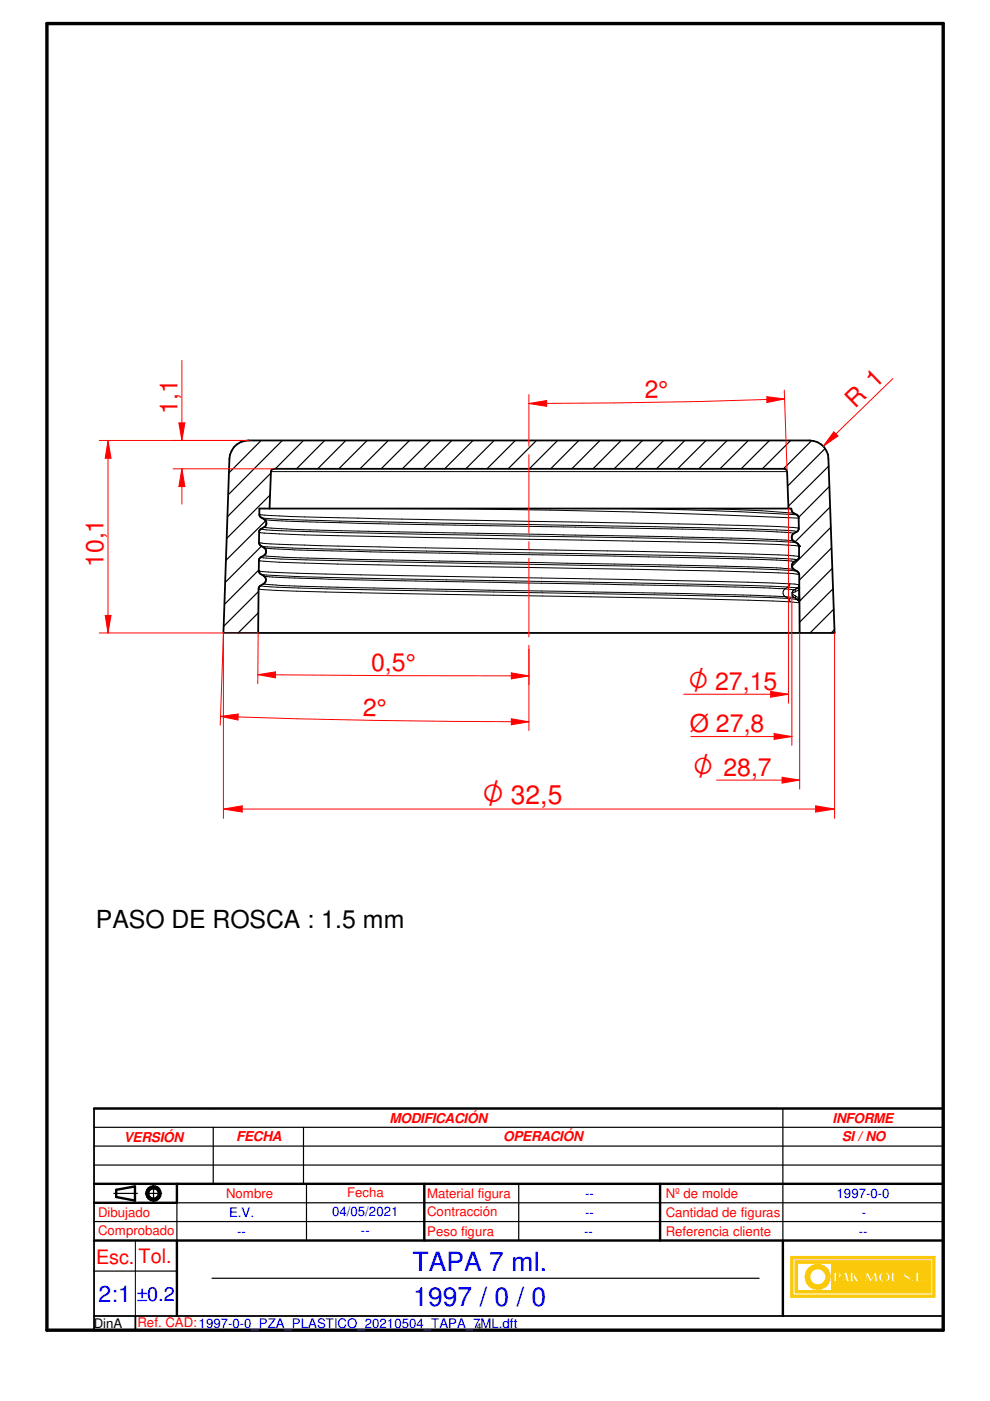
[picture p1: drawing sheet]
<svg xmlns="http://www.w3.org/2000/svg" width="210mm" height="297mm" viewBox="0 0 210 297" stroke-linecap="round" stroke-linejoin="round" font-family="sans-serif">
<path d="M9.9 5h190.1v277h-190.1z" fill="none" stroke="#000" stroke-width=".72"/>
<g fill="none" stroke="#000" stroke-width=".51">
<path d="M19.9 255h17.6M19.9 251h180.1M24.6 252.3v1.5M28.6 251.5v3.1M140 251v12M19.9 263h180.1M166 263v16"/>
<circle cx="32.5" cy="253" r="1.5"/>
<circle cx="32.6" cy="253" r="1.14"/>
</g>
<path d="M19.9 235v47h180.1v-47M19.9 279h180.1M28.7 279v3" fill="none" stroke="#000" stroke-width=".38"/>
<g fill="none" stroke="#000" stroke-width=".25">
<path d="M45.2 239v12M64.3 239v12M166 235v28M19.9 247h180.1M19.9 259h180.1M24.1 253h5M30.8 253h3.5M32.6 251.3v3.5M37.5 255v8M65 251v12M110 251v12M19.9 269.5h17.6"/>
<path d="M45 271h116"/>
</g>
<g fill="#faca0a">
<path d="M167.7 266.4v8.6h30.5v-8.6zM168.1 266.9h29.7v7.7h-29.7z" fill-rule="evenodd"/>
<path d="M168.6 267.3v6.8h28.7v-6.8zM193.1 271.5a.3 .3 0 0 1 .6 0 .3 .3 0 0 1-.6 0zM194.2 269.7h.6v1.9h.8v.2h-1.4zM195.9 271.4l.4-.1v.4l-.3 .1zM169.1 267.8h7.2v5.8h-7.2zM176.8 269.7h.8a.61 .61 0 0 1 .8 .5 .61 .61 0 0 1-.6 .7h-.4v.9h-.6zM179 269.7h.5l.6 2.1h-.6l-.1-.4h-.6l-.2 .4h-.2zM180.3 269.7h.5v.9l.8-.9h.3l-.5 .7 .7 1.4h-.7l-.5-.9-.1 .9h-.5zM182.2 270.6h.8v.2h-.8zM183.7 269.7h.3l.7 1.4 .8-1.4h.3l.3 2.1h-.6l-.1-1.2-.7 1.2h-.2l-.6-1.2-.2 1.2h-.4zM186.4 270.2a1.19 1.19 0 0 1 1.7-.4 1.19 1.19 0 0 1 .3 1.7 1.2 1.2 0 0 1-1.5 .2 1.2 1.2 0 0 1-.5-1.5zM189 269.7h.6v1.9h.8v.2h-1.4zM191.6 270a.73 .73 0 0 1 .8-.3 .73 .73 0 0 1 .6 .6l-.3 .1a.35 .35 0 0 0-.3-.5 .35 .35 0 0 0-.4 .4l.3 .1a.74 .74 0 0 1 .6 1.1 .74 .74 0 0 1-1.2 .1l-.1-.5h.2v.3a.35 .35 0 0 0 .5 .2 .35 .35 0 0 0 .1-.5 .88 .88 0 0 1-.8-1.1z" fill-rule="evenodd"/>
</g>
<g fill="none" stroke="#faca0a" stroke-width=".25">
<path d="M176.8 269.7h.8a.63 .63 0 0 1 .7 .3 .63 .63 0 0 1 0 .8l-.9 .1v.9h-.6zM179 269.7h.5l.6 2.1h-.6l-.1-.4h-.6l-.2 .4h-.2zM180.3 269.7h.5v.9l.8-.9h.3l-.5 .7 .7 1.4h-.7l-.5-.9-.1 .9h-.5zM183.7 269.7h.3l.7 1.4 .8-1.4h.3l.3 2.1h-.6l-.1-1.2-.7 1.2h-.2l-.6-1.2-.2 1.2h-.4zM186.4 270.2a1.19 1.19 0 0 1 1.7-.4 1.19 1.19 0 0 1 .3 1.7 1.2 1.2 0 0 1-1.5 .2 1.2 1.2 0 0 1-.5-1.5zM191.8 271.3h.1M192.2 271.7l-.4-.3v-.3h-.2a.73 .73 0 0 0 .4 .7 .73 .73 0 0 0 .8-.1M192.2 271.7h.1M192.2 269.7l-.4 .2-.2 .4a1.24 1.24 0 0 0 .9 1l.1 .1M192.3 269.7h.1M192.3 269.7l.6 .3 .1 .3-.3 .1a.35 .35 0 0 0-.3-.5 .35 .35 0 0 0-.4 .4l1 .6-.2 .8M192.3 270.4h.1"/>
<path d="M192.6 271.4h.1M192.6 271.4l-.4 .3M192.8 271.7h.1"/>
</g>
<path d="M171.3 269.1a2.65 2.65 0 0 1 2.9-.9 2.65 2.65 0 0 1 1.8 2.4h-.9a1.75 1.75 0 0 0-2.6-1.4 1.75 1.75 0 0 0 0 3 1.75 1.75 0 0 0 2.6-1.4h.9a2.66 2.66 0 0 1-3.6 2.4 2.66 2.66 0 0 1-1.1-4.1z" fill-rule="evenodd" fill="#faca0a"/>
<path d="M171.5 268.9a2.65 2.65 0 0 1 2.8-.7 2.65 2.65 0 0 1 1.7 2.4h-.9a1.74 1.74 0 0 0-2.6-1.4 1.74 1.74 0 0 0 0 3 1.74 1.74 0 0 0 2.6-1.4h.9a2.65 2.65 0 0 1-3.7 2.3 2.65 2.65 0 0 1-.8-4.2z" fill="none" stroke="#faca0a" stroke-width=".25"/>
<path d="M177.4 270l.4 .2v.4l-.3 .2h-.1z" fill-rule="evenodd" fill="#faca0a"/>
<path d="M177.4 270l.4 .2v.4l-.3 .2h-.1z" fill="none" stroke="#faca0a" stroke-width=".25"/>
<path d="M179.1 270.3l.2 .8h-.5z" fill="#faca0a"/>
<path d="M179.1 270.3l.2 .8h-.5z" fill="none" stroke="#faca0a" stroke-width=".25"/>
<path d="M187.1 270.2a.65 .65 0 0 1 .8-.1 .65 .65 0 0 1 .3 .7 .68 .68 0 0 1-.7 .9 .68 .68 0 0 1-.6-.9z" fill-rule="evenodd" fill="#faca0a"/>
<g fill="none" stroke="#faca0a" stroke-width=".25">
<path d="M167.7 266.4h30.5v8.6h-30.5zM168.1 266.9h29.7v7.7h-29.7zM168.6 267.3h28.7v6.8h-28.7zM169.1 267.8h7.2v5.8h-7.2zM182.2 270.6h.8v.2h-.8zM187.2 270l.3-.1a.9 .9 0 0 1 .6 .9 .9 .9 0 0 1-.6 .9 .96 .96 0 0 1-.3-1.7zM189 269.7h.6v1.9h.8v.2h-1.4zM194.2 269.7h.6v1.9h.8v.2h-1.4zM195.9 271.4l.4-.1v.4l-.3 .1z"/>
<circle cx="193.4" cy="271.5" r=".27"/>
</g>
<path d="M19.9 235h180.1M24.6 253.8l4 .8M28.6 251.5l-4 .8M37.5 251v4M90 251v12M37.5 263v16" fill="none" stroke="#000" stroke-width=".51"/>
<g fill="none" stroke="#000" stroke-width=".25">
<path d="M55.4 93.4l-6.8 6.8M59.9 93.4l-11.5 11.5M64.3 93.4l-5.9 6M68.8 93.4l-5.9 6M73.3 93.4l-5.9 6M77.9 93.4l-6.1 6M82.3 93.4l-6 6M86.8 93.4l-6 6M91.3 93.4l-6 6M95.8 93.4l-6 6M100.3 93.4l-6 6M104.8 93.4l-6 6"/>
<path d="M109.3 93.4l-6 6M113.7 93.4l-6 6M118.2 93.4l-6 6M122.7 93.4l-5.9 6M127.2 93.4l-6 6M131.7 93.4l-6 6M136.2 93.4l-6 6M140.7 93.4l-6 6M145.2 93.4l-6 6M149.7 93.4l-6 6M154.2 93.4l-6 6M158.7 93.4l-6 6"/>
<path d="M163.2 93.4l-6.1 6M167.6 93.4l-6 6M172.1 93.4l-6 6M174.9 95.1l-7.9 7.9M175.7 98.8l-8.6 8.6M55.5 115.8l-7.7 7.7M56.3 110.4l-8.4 8.4M57.2 105l-9.2 9.2M57.4 100.3l-9.2 9.3M175.9 103.1l-6.6 6.6M176 107.5l-7.4 7.4M176.1 111.8l-8.2 8.3"/>
<path d="M176.3 116.2l-6.8 6.8M54.8 129.9l-4.3 4.3M54.8 125.4l-7.4 7.4M54.9 120.9l-7.3 7.2M176.5 120.5l-7 7M176.6 124.8l-7.1 7.1M176.8 129.2l-5.1 5M176.9 133.5l-.7 .7M19.9 239h180.1M19.9 235h180.1M45.2 235h.1M64.3 235h.1"/>
<path d="M19.9 243h180.1M37.5 255h162.5"/>
</g>
<g fill="none" stroke="#000" stroke-width=".21">
<path d="M57.4 100h109.5M54.9 115l.3 .1a195.9 195.9 0 0 0 16.5 .7l40.5 .7a1857.1 1857.1 0 0 1 54.8 1.2l2.4 .3M54.9 118.9a60.1 60.1 0 0 0 9.6 .5l88.2 1.7 14.3 .4 2.5 .3M55 109l.6 .2a411.3 411.3 0 0 0 24.8 .8l42.9 .7a1510 1510 0 0 1 45 1.1l1.1 .2M55 112.9l1 .1a1709.5 1709.5 0 0 0 56.3 1.3l40.3 .8 12.5 .3 4.3 .4M55.1 115.5v.1M55.1 109.5l.1 .1M55.3 118.2l1.1 .1a2434.8 2434.8 0 0 0 66.8 1.5l10.7 .2a680.6 680.6 0 0 1 33.7 .9l1.4 .2M55.3 112.1l2.5 .3 14.2 .5 40.3 .8a1525.1 1525.1 0 0 1 55.3 1.2l1.3 .2M55.3 109.7l.1 .1M55.6 115.9l-.2-.1 .4 .1a688.2 688.2 0 0 0 34.6 .9l38.3 .7a814.9 814.9 0 0 1 39.2 1l1.1 .2M55.6 109.9l-.1-.1 .4 .1a736.8 736.8 0 0 0 34.6 1l21.7 .3a1978.4 1978.4 0 0 1 54.3 1.2l2.4 .3"/>
<path d="M55.8 116l.2 .2M55.9 110l.2 .2M56 117.8l4.1 .4 14.2 .4 51 .9a1203.7 1203.7 0 0 1 40.2 .9l2.8 .3M56 116.2l10.8 .5 81.5 1.6 15.4 .4 4.6 .3M56 111.8l5.8 .4 7 .2 73.6 1.4 17.5 .4 8.4 .5M56 116.2l.2 .1M56.1 110.2l4.6 .3 15.4 .5 73 1.3 13.5 .3 4.5 .3 1.2 .2M56.1 110.2l.2 .1M56.3 116.5l.1 .5M56.4 117.3l-.1 .2M56.4 110.5l.1 .5M56.4 111.3l-.1 .2"/>
<path d="M81.5 107.8a1951.3 1951.3 0 0 1 87.8 2.1v-.1M121.4 107.8a702.2 702.2 0 0 1 47.5 1.3M141.2 107.8a287.9 287.9 0 0 1 27 1M167.9 113.9v.4M167.9 119.9l.1 .5M168 113.4l-.1 .2M168.1 119.4l-.2 .2M168.1 114.6l.2 .1M168.1 108.7l.4 .2M168.3 114.7l.2 .1M168.7 115l.2 .1M168.7 109l.3 .2"/>
<path d="M169 115.1v.1M169.2 115.3v.1M54.8 124.8l3.7 .4 10.5 .3 74.9 1.4 23.6 .7M54.9 121.1l14.1 .6 65.8 1.2 32.7 .9M54.9 121.3l.1 .2M55.2 121.7l.3 .1M55.2 124.2l3.7 .3 10.4 .3 82.3 1.6 15.5 .5M55.3 121.8l14 .6 82.3 1.6 15.5 .5M55.7 122l.3 .2M55.9 123.8l3.4 .3 8.8 .3 77.7 1.5 20.7 .6M56 122.1l3.3 .3 10.5 .4 80.3 1.5 16.4 .5M166.5 126.5l.6 .4"/>
<path d="M166.5 124.8a.99 .99 0 0 0 0 1.7M166.5 126.5l1.9 .2M166.5 124.8l1.9 .3M167.1 124.5l-.6 .3M167.1 126.9l2 .2 .3 .3 .1 .4M167.1 126.9l.4 .7M167.5 123.8l1.9 .2-.1 .4M167.5 123.8l-.1 .4-.3 .3M167.5 127.6l2 .2M168.1 126l.5 .3M168.1 125.7v.3M168.1 126v.4l.3 .3"/>
<path d="M168.1 120.6l.2 .1M168.3 120.7l.2 .2M168.4 125.1a.94 .94 0 0 0 0 1.6M168.4 126.7l.5 .3M168.4 125.1l-.3 .2v.4M168.6 126.3l.8 .5M168.6 125.5l-.5 .2M168.6 126.3l.3 .7M168.8 121l.3 .2M168.9 124.8l-.5 .3M168.9 127l.3 .2M168.9 124.8l-.2 .3-.1 .4"/>
<path d="M169.2 127.2l.3 .6M169.2 124.7l-.3 .1M169.2 121.3l.1 .1M169.3 124.4l-.3 .3-1.9-.2M169.4 125.1v1.7M169.4 125.1l-.8 .4M169.4 125.1h.1M169.4 126.8h.1M169.5 124v.5M169.5 124l-.2 .4M169.5 127.3v.5M28.7 263v16"/>
</g>
<path d="M49.6 94.8a4.1 4.1 0 0 1 3.1-1.4h119a4 4 0 0 1 3.9 3.9l1.4 36.9h-129.6l1.2-36.9 .2-.9zM57.1 107.8l.3-7.8 .1-.3 .5-.3h108.3l.3 .1 .3 .5 .3 7.8M169.1 127.1l.1 .1M169.5 127.3v-5.5l-.5-.6a1.53 1.53 0 0 1-1.1-1.3v-.2a1.53 1.53 0 0 1 1.1-1l.3-.3 .1-.4v-2.4a1.49 1.49 0 0 0-1.1-.8 1.01 1.01 0 0 1-.2-1.6l1-.6 .2-.4v-2.6l-.2-.3-1.1-.7-.2-.8h-112.8v1.4a1.77 1.77 0 0 0 1.2 1.1 .92 .92 0 0 1-.2 1.5 1.49 1.49 0 0 0-1.1 .8v2.6l.3 .4 1 .6 .2 .5a1.01 1.01 0 0 1-.4 1.1 1.49 1.49 0 0 0-1.1 .8v2.4l.3 .7a1.53 1.53 0 0 1 1.2 1.2l-.1 .3a1.96 1.96 0 0 1-1.2 1.1l-.3 .5-.1 9.4M169.5 127.2v7" fill="none" stroke="#000" stroke-width=".38"/>
<g fill="#000">
<circle cx="169.4" cy="115.8" r=".19"/>
<circle cx="169.1" cy="127.1" r=".19"/>
<circle cx="169.2" cy="127.2" r=".19"/>
<circle cx="169.5" cy="127.3" r=".19"/>
</g>
<path d="M176.8 91.6l.9 .9-3.2 2.1zM189.3 80.3l-14.8 14.3" fill="none" stroke="#f00" stroke-width=".21"/>
<path d="M176.8 91.6l.9 .9-3.2 2.1z" fill="#f00"/>
<path d="M21 93.4h31.7M21 134.2h33.7M22.3 130.5h1.2l-.6 3.7z" fill="none" stroke="#f00" stroke-width=".21"/>
<path d="M22.3 130.5h1.2l-.6 3.7z" fill="#f00"/>
<path d="M22.9 93.4l.6 3.8h-1.2z" fill="none" stroke="#f00" stroke-width=".21"/>
<path d="M22.9 93.4l.6 3.8h-1.2z" fill="#f00"/>
<path d="M22.9 93.4v40.8M36.7 99.4h21.3M36.7 93.4h16M38.6 99.4l.6 3.8h-1.3z" fill="none" stroke="#f00" stroke-width=".21"/>
<path d="M38.6 99.4l.6 3.8h-1.3z" fill="#f00"/>
<path d="M37.9 89.7h1.3l-.6 3.7z" fill="none" stroke="#f00" stroke-width=".21"/>
<path d="M37.9 89.7h1.3l-.6 3.7z" fill="#f00"/>
<path d="M38.6 76.4v17M38.6 99.4v7.5M112.1 93.8v.8M112.1 96.4v16.7M112.1 114.8v1.8M112.1 118.4v16.6M112.1 136.8v.9M169.5 134.2v33.1M165.8 164.8l3.7 .6-3.7 .6z" fill="none" stroke="#f00" stroke-width=".21"/>
<path d="M165.8 164.8l3.7 .6-3.7 .6z" fill="#f00"/>
<path d="M112.1 83.7v10.1M112.1 85.6l3.8-.7v1.2zM166.3 82.7l.6 17.3M151.9 165.4h17.6" fill="none" stroke="#f00" stroke-width=".21"/>
<path d="M112.1 85.6l3.8-.7v1.2z" fill="#f00"/>
<path d="M162.6 84.1l3.8 .5-3.8 .7z" fill="none" stroke="#f00" stroke-width=".21"/>
<path d="M162.6 84.1l3.8 .5-3.8 .7z" fill="#f00"/>
<path d="M166.4 84.6l-18.1 .5-36.2 .5M167.2 107.8v41.3M163.4 146.6l3.8 .6-3.8 .6z" fill="none" stroke="#f00" stroke-width=".21"/>
<path d="M163.4 146.6l3.8 .6-3.8 .6z" fill="#f00"/>
<path d="M167.9 125.9v32.1M144.9 147.2h22.3M164.1 155.5l3.8 .7-3.8 .6z" fill="none" stroke="#f00" stroke-width=".21"/>
<path d="M164.1 155.5l3.8 .7-3.8 .6z" fill="#f00"/>
<path d="M54.7 134.2v10.7M112.1 137.7v7.5M54.7 143l3.7-.5v1.2zM146.5 156.2h21.4" fill="none" stroke="#f00" stroke-width=".21"/>
<path d="M54.7 143l3.7-.5v1.2z" fill="#f00"/>
<path d="M108.4 142.7l3.7 .6-3.7 .6z" fill="none" stroke="#f00" stroke-width=".21"/>
<path d="M108.4 142.7l3.7 .6-3.7 .6z" fill="#f00"/>
<path d="M47.4 134.2l-.7 19.6M112.1 137.7v17.2M46.7 151.9l3.8-.5v1.3zM54.7 143l57.4 .3" fill="none" stroke="#f00" stroke-width=".21"/>
<path d="M46.7 151.9l3.8-.5v1.3z" fill="#f00"/>
<path d="M108.4 152.4l3.7 .6-3.7 .7z" fill="none" stroke="#f00" stroke-width=".21"/>
<path d="M108.4 152.4l3.7 .6-3.7 .7z" fill="#f00"/>
<path d="M46.7 151.9a1946.9 1946.9 0 0 0 65.4 1.1" fill="none" stroke="#f00" stroke-width=".21"/>
<path d="M20.3 192h66.7v6.5h-66.7z" fill-rule="evenodd" fill="#fff"/>
<path d="M47.4 134.2v39.3M177 134.2v39.3M47.4 171.5l4-.6v1.3z" fill="none" stroke="#f00" stroke-width=".21"/>
<path d="M47.4 171.5l4-.6v1.3z" fill="#f00"/>
<path d="M172.9 170.9l4.1 .6-4.1 .7z" fill="none" stroke="#f00" stroke-width=".21"/>
<path d="M172.9 170.9l4.1 .6-4.1 .7z" fill="#f00"/>
<path d="M47.4 171.5h129.6" fill="none" stroke="#f00" stroke-width=".21"/>
<text font-size="6.2" fill="#f00" x="102.3" y="170.5">O 32,5</text>
<g font-size="5.8" fill="#f00">
<text x="146" y="146.3">O 27,15</text>
<text x="146.9" y="164.5">O 28,7</text>
</g>
<g font-size="5.6" fill="#00f">
<text x="87.5" y="269.4">TAPA 7 ml.</text>
<text x="87.6" y="276.9">1997 / 0 / 0</text>
</g>
<g font-size="5.3" fill="#f00">
<text x="37.6" y="87.7" transform="rotate(-90 37.6 87.7)">1,1</text>
<text x="136.7" y="84.4" transform="rotate(-1 136.7 84.4)">2°</text>
<text x="181.3" y="86.7" transform="rotate(-44 181.3 86.7)">R 1</text>
<text x="22" y="120.3" transform="rotate(-90 22 120.3)">10,1</text>
<text x="78.7" y="142.3">0,5°</text>
<text x="76.9" y="151.8" transform="rotate(1 76.9 151.8)">2°</text>
<text x="146.3" y="155.2">Ø 27,8</text>
</g>
<text font-size="5.3" x="20.3" y="196.7">PASO DE ROSCA : 1.5 mm</text>
<text font-size="4.9" fill="#00f" x="20.9" y="276">2:1</text>
<g font-size="4.2" fill="#f00">
<text x="20.4" y="267.9">Esc.</text>
<text x="29.3" y="267.9">Tol.</text>
</g>
<text font-size="4.2" fill="#00f" x="28.9" y="275.8">±0.2</text>
<g font-size="2.9" fill="#f00">
<text x="82.6" y="238">MODIFICACIÓN</text>
<text x="176.5" y="238">INFORME</text>
<text x="26.2" y="242.1">VERSIÓN</text>
<text x="50.1" y="242">FECHA</text>
<text x="106.7" y="242">OPERACIÓN</text>
<text x="178.5" y="242">SI / NO</text>
</g>
<g font-size="2.8" fill="#f00">
<text x="20.8" y="257.9">Dibujado</text>
<text x="47.9" y="254">Nombre</text>
<text x="73.6" y="253.8">Fecha</text>
<text x="90.6" y="253.9">Material figura</text>
<text x="90.6" y="257.9">Contracción</text>
<text x="141.1" y="254">Nº de molde</text>
<text x="141.1" y="257.9">Cantidad de figuras</text>
<text x="20.8" y="261.9">Comprobado</text>
<text x="90.6" y="262">Peso figura</text>
<text x="141.1" y="262">Referencia cliente</text>
<text x="29.2" y="281.4">Ref. CAD:1997-0-0_PZA_PLASTICO_20210504_TAPA_7ML.dft</text>
</g>
<g font-size="2.8" fill="#00f">
<text x="48.6" y="258">E.V.</text>
<text x="70.4" y="257.9">04/05/2021</text>
<text x="124" y="258">--</text>
<text x="124" y="254">--</text>
<text x="177.4" y="254">1997-0-0</text>
<text x="182.8" y="257.9">-</text>
<text x="50.3" y="262">--</text>
<text x="76.5" y="261.9">--</text>
<text x="123.8" y="262">--</text>
<text x="182.1" y="262.1">--</text>
</g>
<text font-size="2.8" x="19.9" y="281.5">DinA</text>
<text font-size="1.7" x="101.1" y="281.7">4</text>
</svg>
